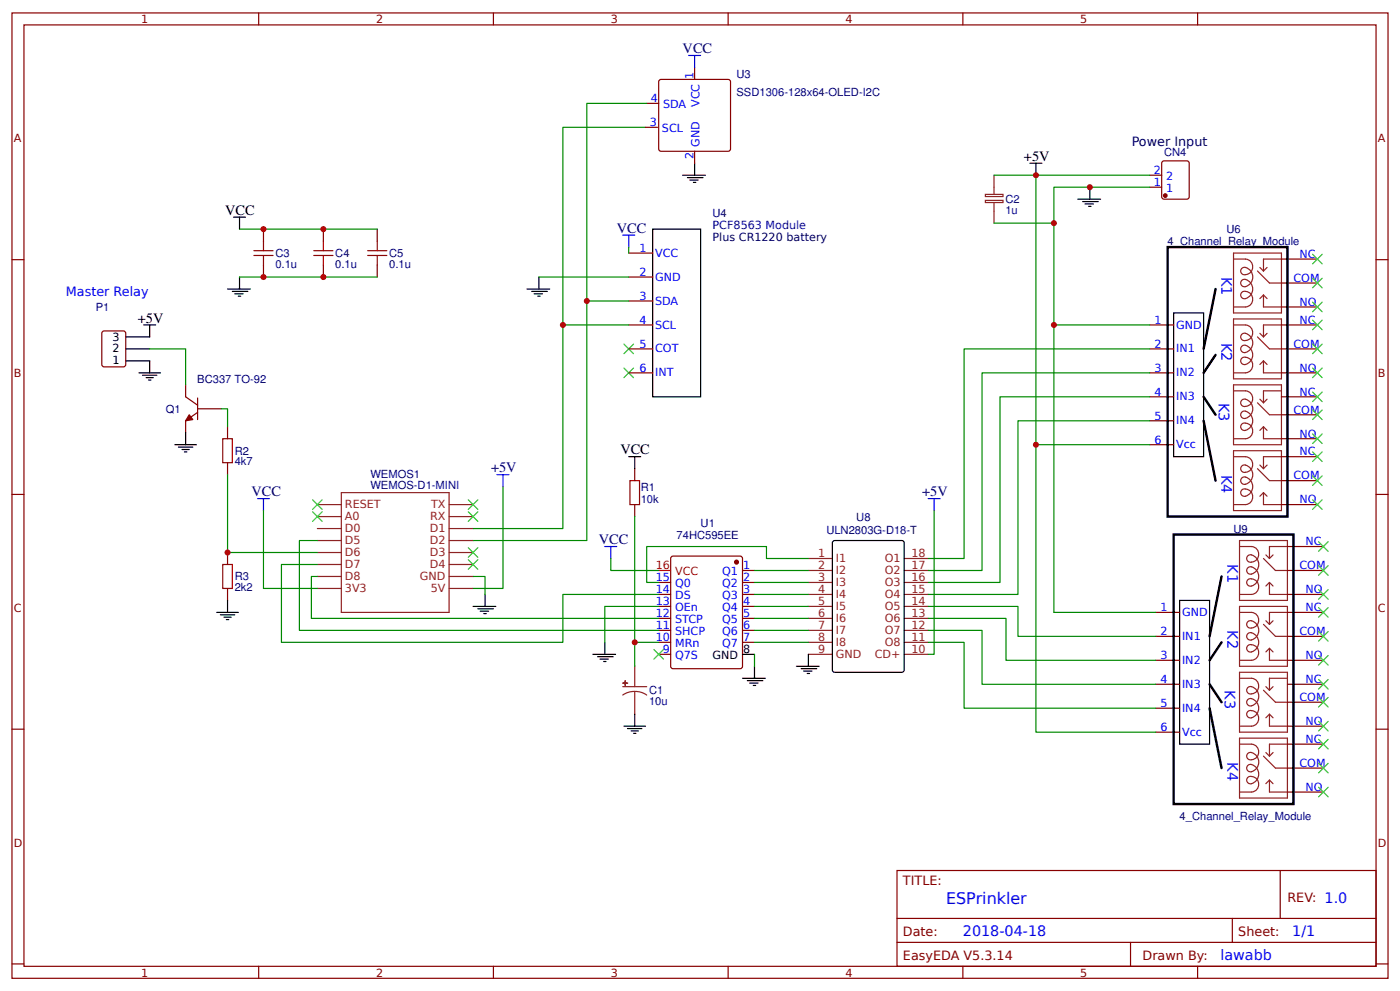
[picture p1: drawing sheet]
<svg xmlns="http://www.w3.org/2000/svg" width="309mm" height="219mm" viewBox="0 0 309 219" stroke-linecap="round" stroke-linejoin="round" font-family="sans-serif">
<g fill="none" stroke="#800" stroke-width=".26">
<path d="M2.6 2.9h304.1v213.2h-304.1zM5.3 5.5h298.7v208h-298.7zM57.1 2.9v2.6M109 2.9v2.6M145.6 17.8l.4-.3 15.1 .1 .3 .5-.1 15.1-.4 .2-15.1-.1-.3-.4zM153.5 14.9v2.6M160.9 2.9v2.6M212.7 2.9v2.6M264.6 2.9v2.6M142.6 28.1h2.7M142.9 22.8h2.6M153.5 33.4v2.7"/>
<path d="M254 38.7h2.6M256.7 35.8l.5-.3h5l.5 .3v7.7l-.2 .4-5.3 .1-.5-.3zM2.6 57.4h2.7M58.2 50.6v2.7M58.2 58.6v2.6M71.4 50.6v2.7M71.4 58.6v2.6M83.3 50.6v2.7M83.3 58.6v2.6M138.9 55.9h5.3M254 41.4h2.6M283.1 57.2h7.9"/>
<path d="M304 57.4h2.7M22.6 73.4l.4-.3h4.3l.4 .3 .1 7.1-.3 .5h-4.5l-.4-.2zM138.9 71.8h5.3M138.9 77.1h5.3M138.9 61.2h5.3M138.9 66.5h5.3M254 71.8h5.3M254 77.1h5.3M283.1 71.8h7.9M283.1 77.1h7.9M283.1 62.5h7.9M283.1 67.8h7.9"/>
<path d="M41 85v2.7l2.7 1.8M43.7 91.1l-2.7 1.8v2.7M43.7 90.3h5.2M43.7 87.9v4.8M50.3 94.3v2.6M138.9 82.4h5.3M254 82.4h5.3M254 87.7h5.3M254 92.9h5.3M254 98.2h5.3M283.1 82.4h7.9M283.1 87.7h7.9"/>
<path d="M283.1 91.6h7.9M283.1 96.9h7.9M2.6 109.2h2.7M50.3 102.2v2.7M140.2 103.5v2.7M140.2 111.5v2.6M283.1 106.2h7.9M283.1 111.5h7.9M283.1 100.9h7.9M304 109.2h2.7M50.3 122.1v2.6M50.3 130v2.6"/>
<path d="M145.5 128.7h2.7M145.5 131.3h2.7M145.5 134h2.7M145.5 136.6h2.7M145.5 139.3h2.7M148.4 122.9l15.1-.1 .5 .3v24.1l-.2 .4-15.1 .1-.5-.2v-24.1zM164 126h2.7M164 128.7h2.7M164 131.3h2.7M164 134h2.7M164 136.6h2.7M164 139.3h2.7"/>
<path d="M255.3 135.3h5.3M284.4 126h8M284.4 131.3h8M284.4 135.3h8M284.4 120.7h8M145.5 141.9h2.7M145.5 144.5h2.7M164 141.9h2.7M255.3 140.6h5.3M255.3 145.9h5.3M255.3 151.2h5.3M255.3 156.4h5.3"/>
<path d="M284.4 140.6h8M284.4 145.9h8M284.4 151.2h8M284.4 155.1h8M2.6 161.1h2.7M255.3 161.7h5.3M284.4 160.4h8M284.4 169.7h8M284.4 175h8M284.4 164.4h8M304 161.1h2.7M198.2 192.3h105.8v21.2h-105.8z"/>
<path d="M282.8 192.3v10.6M2.6 212.9h2.7M57.1 213.5v2.6M109 213.5v2.6M160.9 213.5v2.6M198.2 202.9h105.8M198.2 208.2h105.8M212.7 213.5v2.6M249.8 208.2v5.3M264.6 213.5v2.6M272.3 202.9v5.3M304 212.9h2.7"/>
</g>
<g fill="#800" stroke="#800" stroke-width=".26">
<path d="M41.8 91.6l.8 1.1-1.6 .2z"/>
<circle cx="162.7" cy="124.2" r=".4"/>
<circle cx="257.4" cy="43.2" r=".4"/>
</g>
<g fill="none" stroke="#000" stroke-width=".26">
<path d="M150.8 38.7h5M151.9 39.2h3.4M152.4 39.8h1.9M153.5 36.1v2.6M227.5 36.1h2.7M228.9 36.1v2.6M51.6 48h2.6M52.9 48v2.6M144.2 50.6h10.6v37.1h-10.6zM153.2 40.3h.5M238.1 44h5.1M239.2 44.5h3.4"/>
<path d="M239.7 45.1h1.9M240.5 45.6h.5M240.8 41.4v2.6M27.8 79.7h5.3v2.7M27.8 77.1h5.3M31.7 71.8h2.7M33.1 71.8v2.6h-5.3M50.3 63.8h5M51.3 64.4h3.5M51.9 64.9h1.8M52.7 65.4h.5M52.9 61.2v2.6"/>
<path d="M116.4 63.8h5M117.5 64.4h3.4M118 64.9h1.9M118.8 65.4h.5M119.1 61.2v2.6M259.3 69.1h6.6v31.8h-6.6zM30.7 82.4h4.8M31.5 82.9h3.2M32.3 83.4h1.6M32.8 84h.5M38.6 98.2h4.8M39.4 98.8h3.2"/>
<path d="M40.2 99.3h1.6M40.7 99.8h.6M41 95.6v2.6M138.9 100.9h2.7M140.2 100.9v2.6M184 119.7l.4-.3h14.8l.5 .3 .1 28.3-.3 .4-15.1 .1-.4-.3zM47.9 135.3h4.8M48.7 135.8h3.2M49.5 136.3h1.6M50 136.9h.5M50.3 132.6v2.7M104.5 134h5"/>
<path d="M105.6 134.5h3.4M106.1 135h1.8M106.9 135.5h.5M107.2 131.3v2.7M260.6 132.6h6.6v31.8h-6.6zM131 144.5h5M132 145.1h3.5M132.6 145.6h1.8M133.3 146.1h.6M133.6 141.9v2.6M140.2 157.8v2.6M164 144.5h2.7"/>
<path d="M164 149.8h5.1M165.1 150.4h3.4M165.6 150.9h1.9M166.4 151.4h.6M166.7 147.2v2.6M175.9 147.2h5.1M177 147.7h3.4M177.5 148.2h1.9M178.3 148.8h.6M178.6 144.5v2.7M137.8 160.4h4.8M138.6 160.9h3.2"/>
<path d="M139.4 161.5h1.6M140 162h.5"/>
</g>
<path d="M145.5 126h2.7" fill="none" stroke="#f00" stroke-width=".26"/>
<g fill="none" stroke="#8d2323" stroke-width=".26">
<path d="M219.6 38.7v4.2M217.7 44.3h3.9v.4h-3.9zM217.7 42.9h3.9v.5h-3.9zM219.6 44.8v4.5M272.5 57.2h2.7a1.71 1.71 0 0 1 1.5 2.1 1.71 1.71 0 0 1-2.3 1.2 .87 .87 0 0 1-.1-1.2 .87 .87 0 0 1 1.3 0 2.16 2.16 0 0 1 1.1 2.3 2.16 2.16 0 0 1-1.9 1.7 .86 .86 0 0 1-.6-1.2 .86 .86 0 0 1 1.4-.2 2.16 2.16 0 0 1 1.1 2.4 2.16 2.16 0 0 1-1.9 1.7 .83 .83 0 0 1-.7-1 .83 .83 0 0 1 1.1-.6 1.72 1.72 0 0 1 1.6 1.7 1.72 1.72 0 0 1-1.6 1.7h-2.7M272.5 55.9h10.6v13.2h-10.6zM277.8 59.9l2.7 2.6h2.6M278.3 59.1l.8 .8M279.9 59.1l-.8 .8M283.1 57.2h-4v2.7M272.5 71.8h2.7a1.71 1.71 0 0 1 1.5 2.1 1.71 1.71 0 0 1-2.3 1.2 .87 .87 0 0 1-.1-1.3 .87 .87 0 0 1 1.3 0 2.16 2.16 0 0 1 1.1 2.4 2.16 2.16 0 0 1-1.9 1.7 .86 .86 0 0 1-.6-1.3 .86 .86 0 0 1 1.4-.1 2.16 2.16 0 0 1 1.1 2.3 2.16 2.16 0 0 1-1.9 1.7 .83 .83 0 0 1-.7-1 .83 .83 0 0 1 1.1-.6 1.72 1.72 0 0 1 1.6 1.7 1.72 1.72 0 0 1-1.6 1.8h-2.7M272.5 70.5h10.6v13.2h-10.6z"/>
<path d="M277.8 74.4l2.7 2.7h2.6M278.3 73.6l.8 .8M279.1 65.2v2.6h4M279.1 79.7v2.7h4M279.1 65.2l.8 .8M279.1 65.2l-.8 .8M279.1 79.7l.8 .8M279.1 79.7l-.8 .8M279.9 73.6l-.8 .8M283.1 71.8h-4v2.6M272.5 86.3h2.7a1.71 1.71 0 0 1 1.5 2.1 1.71 1.71 0 0 1-2.3 1.2 .87 .87 0 0 1-.1-1.2 .87 .87 0 0 1 1.3 0 2.16 2.16 0 0 1 1.1 2.3 2.16 2.16 0 0 1-1.9 1.7 .86 .86 0 0 1-.6-1.2 .86 .86 0 0 1 1.4-.2 2.16 2.16 0 0 1 1.1 2.4 2.16 2.16 0 0 1-1.9 1.7 .83 .83 0 0 1-.7-1 .83 .83 0 0 1 1.1-.6 1.72 1.72 0 0 1 1.6 1.7 1.72 1.72 0 0 1-1.6 1.7h-2.7M272.5 85h10.6v13.2h-10.6z"/>
<path d="M272.5 99.6h10.6v13.2h-10.6zM277.8 89l2.7 2.6h2.6M278.3 88.2l.8 .8M279.1 94.3v2.6h4M279.1 94.3l.8 .8M279.1 94.3l-.8 .8M279.9 88.2l-.8 .8M283.1 86.3h-4v2.7M70.1 111.5h5.3M70.1 119.4h5.3M70.1 114.1h5.3M70.1 116.8h5.3"/>
<path d="M75.4 108.8h23.8v26.5h-23.8zM99.2 111.5h5.3M99.2 119.4h5.3M99.2 114.1h5.3M99.2 116.8h5.3M272.5 100.9h2.7a1.71 1.71 0 0 1 1.5 2.1 1.71 1.71 0 0 1-2.3 1.2 .87 .87 0 0 1-.1-1.3 .87 .87 0 0 1 1.3 0 2.16 2.16 0 0 1 1.1 2.4 2.16 2.16 0 0 1-1.9 1.7 .86 .86 0 0 1-.6-1.3 .86 .86 0 0 1 1.4-.1 2.16 2.16 0 0 1 1.1 2.3 2.16 2.16 0 0 1-1.9 1.7 .83 .83 0 0 1-.7-1 .83 .83 0 0 1 1.1-.6 1.72 1.72 0 0 1 1.6 1.7 1.72 1.72 0 0 1-1.6 1.8h-2.7M273.8 119.4h10.6v13.2h-10.6zM277.8 103.5l2.7 2.7h2.6M278.3 102.7l.8 .8M279.1 108.8v2.7h4M279.1 108.8l.8 .8M279.1 108.8l-.8 .8"/>
<path d="M279.9 102.7l-.8 .8M283.1 100.9h-4v2.6M70.1 122.1h5.3M70.1 124.7h5.3M70.1 127.3h5.3M70.1 130h5.3M99.2 122.1h5.3M99.2 124.7h5.3M99.2 127.3h5.3M99.2 130h5.3M178.6 123.4h5.3M178.6 126h5.3"/>
<path d="M178.6 128.7h5.3M178.6 131.3h5.3M178.6 134h5.3M178.6 136.6h5.3M178.6 139.3h5.3M199.8 123.4h5.3M199.8 126h5.3M199.8 128.7h5.3M199.8 131.3h5.3M199.8 134h5.3M199.8 136.6h5.3M199.8 139.3h5.3"/>
<path d="M273.8 120.7h2.7a1.71 1.71 0 0 1 1.5 2.1 1.71 1.71 0 0 1-2.2 1.2 .87 .87 0 0 1-.1-1.2 .87 .87 0 0 1 1.2 0 2.16 2.16 0 0 1 1.2 2.3 2.16 2.16 0 0 1-2 1.7 .86 .86 0 0 1-.5-1.2 .86 .86 0 0 1 1.3-.2 2.16 2.16 0 0 1 1.1 2.4 2.16 2.16 0 0 1-1.9 1.7 .83 .83 0 0 1-.7-1 .83 .83 0 0 1 1.1-.6 1.72 1.72 0 0 1 1.6 1.7 1.72 1.72 0 0 1-1.6 1.7h-2.7M273.8 135.3h2.7a1.71 1.71 0 0 1 1.5 2.1 1.71 1.71 0 0 1-2.2 1.2 .87 .87 0 0 1-.1-1.3 .87 .87 0 0 1 1.2 0 2.16 2.16 0 0 1 1.2 2.4 2.16 2.16 0 0 1-2 1.7 .86 .86 0 0 1-.5-1.3 .86 .86 0 0 1 1.3-.1 2.16 2.16 0 0 1 1.1 2.3 2.16 2.16 0 0 1-1.9 1.7 .83 .83 0 0 1-.7-1 .83 .83 0 0 1 1.1-.6 1.72 1.72 0 0 1 1.6 1.7 1.72 1.72 0 0 1-1.6 1.8h-2.7M273.8 134h10.6v13.2h-10.6zM279.1 123.4l2.7 2.6h2.6M279.1 137.9l2.7 2.7h2.6M279.7 122.6l.8 .8M279.7 137.1l.8 .8M280.5 128.7v2.6h3.9M280.5 128.7l.8 .8M280.5 128.7l-.8 .8M281.3 122.6l-.8 .8M281.3 137.1l-.8 .8"/>
<path d="M284.4 120.7h-3.9v2.7M284.4 135.3h-3.9v2.6M137.6 151.7h5.3M140.2 152.7l1.4 .2 1.3 .6M140.2 152.7l-1.4 .2-1.2 .6M140.2 147.2v4.5M140.2 152.7v5.1M178.6 141.9h5.3M178.6 144.5h5.3M199.8 141.9h5.3M199.8 144.5h5.3M273.8 149.8h2.7a1.71 1.71 0 0 1 1.5 2.1 1.71 1.71 0 0 1-2.2 1.2 .87 .87 0 0 1-.1-1.2 .87 .87 0 0 1 1.2 0 2.16 2.16 0 0 1 1.2 2.3 2.16 2.16 0 0 1-2 1.7 .86 .86 0 0 1-.5-1.2 .86 .86 0 0 1 1.3-.2 2.16 2.16 0 0 1 1.1 2.4 2.16 2.16 0 0 1-1.9 1.7 .83 .83 0 0 1-.7-1 .83 .83 0 0 1 1.1-.6 1.72 1.72 0 0 1 1.6 1.7 1.72 1.72 0 0 1-1.6 1.7h-2.7"/>
<path d="M273.8 148.5h10.6v13.2h-10.6zM279.1 152.5l2.7 2.6h2.6M279.7 151.7l.8 .8M280.5 143.2v2.7h3.9M280.5 157.8v2.6h3.9M280.5 143.2l.8 .8M280.5 143.2l-.8 .8M280.5 157.8l.8 .8M280.5 157.8l-.8 .8M281.3 151.7l-.8 .8M284.4 149.8h-3.9v2.7M273.8 164.4h2.7a1.71 1.71 0 0 1 1.5 2.1 1.71 1.71 0 0 1-2.2 1.2 .87 .87 0 0 1-.1-1.3 .87 .87 0 0 1 1.2 0 2.16 2.16 0 0 1 1.2 2.4 2.16 2.16 0 0 1-2 1.7 .86 .86 0 0 1-.5-1.3 .86 .86 0 0 1 1.3-.1 2.16 2.16 0 0 1 1.1 2.3 2.16 2.16 0 0 1-1.9 1.7 .83 .83 0 0 1-.7-1 .83 .83 0 0 1 1.1-.6 1.72 1.72 0 0 1 1.6 1.7 1.72 1.72 0 0 1-1.6 1.8h-2.7"/>
<path d="M273.8 163.1h10.6v13.2h-10.6zM279.1 167l2.7 2.7h2.6M279.7 166.2l.8 .8M280.5 172.3v2.7h3.9M280.5 172.3l.8 .8M280.5 172.3l-.8 .8M281.3 166.2l-.8 .8M284.4 164.4h-3.9v2.6"/>
</g>
<path d="M258 54.6h26.4v59.5h-26.4zM268.6 63.8l-2.7 13.3M268.6 78.4l-2.7 4M265.9 87.7l2.7 3.9M265.9 92.9l2.7 13.3M259.3 118.1h26.5v59.5h-26.5zM269.9 127.3l-2.7 13.3M267.2 151.2l2.7 3.9M267.2 156.4l2.7 13.3M269.9 141.9l-2.7 4" fill="none" stroke="#000" stroke-width=".53"/>
<path d="M152.1 12.3h2.7M153.5 12.3v2.6M137.6 51.9h2.6M138.9 51.9v2.7M56.9 110.1h2.6M58.2 110.1v2.7M109.8 104.9h2.6M111.1 104.9v2.6M205.1 110.1h2.6M206.4 110.1v2.7M133.6 120.7h2.7M134.9 120.7v2.7" fill="none" stroke="#00f" stroke-width=".26"/>
<g fill="none" stroke="#080" stroke-width=".26">
<path d="M142.6 28.1h-18.2v43.7h14.5M142.9 22.8h-13.3v43.7M219.6 38.7h9.3M254 38.7h-25.1v59.5M52.9 50.6h30.4M138.9 54.6v1.3M219.6 49.3h13.2M254 41.4h-21.2v30.4M33.1 77.1h7.9v7.9M52.9 61.2h30.4M119.1 61.2h19.8M124.4 71.8v45h-19.9"/>
<path d="M138.9 66.5h-9.3v52.9h-25.1M254 71.8h-21.2v63.5h22.5M254 77.1h-41v46.3h-7.9M48.9 90.3h1.4v4M254 87.7h-33.1v41h-15.8M254 98.2h-25.1v63.5h26.4M254 92.9h-29.1v38.4h-19.8M254 82.4h-37v43.6h-11.9M50.3 104.9v17.2h19.8M58.2 112.8v17.2h11.9M70.1 119.4h-4v19.9h79.4M111.1 107.5v22.5h-6.6"/>
<path d="M140.2 114.1v33.1M206.4 112.8v31.7h-1.3M70.1 127.3h-1.3v9.3h76.7M70.1 124.7h-7.9v17.2h62.2v-10.6h21.1M104.5 127.3h2.7v4M134.9 123.4v2.6h10.6M145.5 134h-11.9v7.9M166.7 126h11.9M166.7 128.7h11.9M166.7 131.3h11.9M166.7 134h11.9M166.7 136.6h11.9"/>
<path d="M166.7 139.3h11.9M178.6 123.4h-9.3v-2.7h-26.4v8h2.6M205.1 134h19.8v6.6h30.4M205.1 136.6h17.1v9.3h33.1M205.1 139.3h11.9v11.9h38.3M140.2 141.9h5.3M166.7 141.9h11.9M166.7 144.5v2.7M205.1 141.9h7.9v14.5h42.3"/>
</g>
<g fill="#000" stroke="#3c3" stroke-width=".26">
<path d="M290 56.2l2.1 2.1zM292.1 56.2l-2.1 2.1z"/>
<path d="M137.8 76l2.2 2.1zM140 76l-2.2 2.1z"/>
<path d="M290 61.5l2.1 2.1zM292.1 61.5l-2.1 2.1z"/>
<path d="M290 66.8l2.1 2.1zM292.1 66.8l-2.1 2.1z"/>
<path d="M290 70.7l2.1 2.1zM292.1 70.7l-2.1 2.1z"/>
<path d="M290 76l2.1 2.1zM290 78.1l2.1-2.1z"/>
<path d="M137.8 81.3l2.2 2.1zM140 81.3l-2.2 2.1z"/>
<path d="M290 81.3l2.1 2.1zM290 83.4l2.1-2.1z"/>
<path d="M290 86.6l2.1 2.1zM292.1 86.6l-2.1 2.1z"/>
<path d="M290 90.6l2.1 2.1zM292.1 90.6l-2.1 2.1z"/>
<path d="M290 95.9l2.1 2.1zM292.1 95.9l-2.1 2.1z"/>
<path d="M290 99.8l2.1 2.1zM292.1 99.8l-2.1 2.1z"/>
<path d="M69.1 113.1l2.1 2.1zM71.2 113.1l-2.1 2.1z"/>
<path d="M69.1 110.4l2.1 2.1zM69.1 112.5l2.1-2.1z"/>
<path d="M103.5 110.4l2.1 2.1zM105.6 110.4l-2.1 2.1z"/>
<path d="M103.5 113.1l2.1 2.1zM105.6 113.1l-2.1 2.1z"/>
<path d="M290 105.1l2.1 2.1zM292.1 105.1l-2.1 2.1z"/>
<path d="M290 110.4l2.1 2.1zM292.1 110.4l-2.1 2.1z"/>
<path d="M291.3 119.7l2.1 2.1zM293.4 119.7l-2.1 2.1z"/>
<path d="M103.5 121l2.1 2.1zM105.6 121l-2.1 2.1z"/>
<path d="M103.5 123.6l2.1 2.2zM105.6 123.6l-2.1 2.2z"/>
<path d="M291.3 125l2.1 2.1zM291.3 127.1l2.1-2.1z"/>
<path d="M291.3 130.3l2.1 2.1zM291.3 132.4l2.1-2.1z"/>
<path d="M291.3 134.2l2.1 2.1zM291.3 136.3l2.1-2.1z"/>
<path d="M291.3 139.5l2.1 2.1zM293.4 139.5l-2.1 2.1z"/>
<path d="M144.5 143.5l2.1 2.1zM146.6 143.5l-2.1 2.1z"/>
<path d="M291.3 144.8l2.1 2.1zM293.4 144.8l-2.1 2.1z"/>
<path d="M291.3 150.1l2.1 2.1zM291.3 152.2l2.1-2.1z"/>
<path d="M291.3 154.1l2.1 2.1zM291.3 156.2l2.1-2.1z"/>
<path d="M291.3 159.4l2.1 2.1zM293.4 159.4l-2.1 2.1z"/>
<path d="M291.3 163.3l2.1 2.1zM293.4 163.3l-2.1 2.1z"/>
<path d="M291.3 168.6l2.1 2.1zM293.4 168.6l-2.1 2.1z"/>
<path d="M291.3 173.9l2.1 2.1zM291.3 176l2.1-2.1z"/>
</g>
<g fill="#8d2323" stroke="#8d2323" stroke-width=".26">
<path d="M137.6 150.9h1z"/>
<path d="M138.1 150.4v1z"/>
</g>
<g fill="none" stroke="#a00000" stroke-width=".26">
<path d="M56.1 56.4h4.2M56.1 55.4h4.2M58.2 53.3v2.1M58.2 56.4v2.2M69.3 56.4h4.3M69.3 55.4h4.3M71.4 53.3v2.1M71.4 56.4v2.2M81.2 56.4h4.3M81.2 55.4h4.3M83.3 53.3v2.1M83.3 56.4v2.2"/>
<path d="M49.2 96.9h2.1v5.3h-2.1zM139.2 106.2h2.1v5.3h-2.1zM49.2 124.7h2.1v5.3h-2.1z"/>
</g>
<g fill="#c00">
<circle cx="140.2" cy="141.9" r=".66"/>
<circle cx="58.2" cy="61.2" r=".66"/>
<circle cx="71.4" cy="61.2" r=".66"/>
<circle cx="71.4" cy="50.6" r=".66"/>
<circle cx="58.2" cy="50.6" r=".66"/>
<circle cx="232.8" cy="49.3" r=".66"/>
<circle cx="228.9" cy="38.7" r=".66"/>
<circle cx="232.8" cy="71.8" r=".66"/>
<circle cx="124.4" cy="71.8" r=".66"/>
<circle cx="129.6" cy="66.5" r=".66"/>
<circle cx="240.8" cy="41.4" r=".66"/>
<circle cx="228.9" cy="98.2" r=".66"/>
<circle cx="50.3" cy="122.1" r=".66"/>
</g>
<text font-size="3.5" fill="#00f" x="209" y="199.7">ESPrinkler</text>
<g font-size="3.2" fill="#000080">
<text x="150.8" y="11.7">VCC</text>
<text x="136.3" y="51.4">VCC</text>
<text x="108.5" y="104.3">+5V</text>
<text x="55.6" y="109.6">VCC</text>
<text x="203.7" y="109.6">+5V</text>
<text x="132.3" y="120.2">VCC</text>
</g>
<g font-size="3.2">
<text x="226.2" y="35.5">+5V</text>
<text x="49.7" y="47.4">VCC</text>
<text x="30.4" y="71.3">+5V</text>
<text x="137.1" y="100.4">VCC</text>
</g>
<g font-size="3.2" fill="#00f">
<text x="269.9" y="61.2" transform="rotate(90 269.9 61.2)">K1</text>
<text x="269.9" y="75.8" transform="rotate(90 269.9 75.8)">K2</text>
<text x="269.3" y="89" transform="rotate(90 269.3 89)">K3</text>
<text x="269.9" y="104.9" transform="rotate(90 269.9 104.9)">K4</text>
<text x="271.2" y="124.7" transform="rotate(90 271.2 124.7)">K1</text>
<text x="271.2" y="139.3" transform="rotate(90 271.2 139.3)">K2</text>
<text x="270.6" y="152.5" transform="rotate(90 270.6 152.5)">K3</text>
<text x="271.2" y="168.4" transform="rotate(90 271.2 168.4)">K4</text>
<text x="212.7" y="206.9">2018-04-18</text>
<text x="285.5" y="206.9">1/1</text>
<text x="269.6" y="212.1">lawabb</text>
</g>
<text font-size="2.8" fill="#006" x="250" y="32.2">Power Input</text>
<text font-size="2.8" fill="#00f" x="14.6" y="65.4">Master Relay</text>
<g font-size="2.8" fill="#800">
<text x="199.5" y="195.5">TITLE:</text>
<text x="284.4" y="199.2">REV: 1.0</text>
<text x="199.5" y="206.9">Date:</text>
<text x="273.6" y="206.9">Sheet:</text>
<text x="199.5" y="212.1">EasyEDA V5.3.14</text>
<text x="252.4" y="212.1">Drawn By:</text>
</g>
<g font-size="2.5" fill="#800">
<text x="31.2" y="5.1">1</text>
<text x="83.1" y="5.1">2</text>
<text x="134.9" y="5.1">3</text>
<text x="186.8" y="5.1">4</text>
<text x="238.7" y="5.1">5</text>
<text x="3" y="31.4">A</text>
<text x="304.4" y="31.4">A</text>
<text x="3" y="83.3">B</text>
<text x="304.4" y="83.3">B</text>
<text x="3" y="135.1">C</text>
<text x="304.4" y="135.1">C</text>
<text x="3" y="187">D</text>
<text x="304.4" y="187">D</text>
<text x="31.2" y="215.7">1</text>
<text x="83.1" y="215.7">2</text>
<text x="134.9" y="215.7">3</text>
<text x="186.8" y="215.7">4</text>
<text x="238.7" y="215.7">5</text>
</g>
<g font-size="2.5" fill="#00f">
<text x="153.2" y="17.4" transform="rotate(-90 153.2 17.4)">1</text>
<text x="143.8" y="22.6">4</text>
<text x="146.5" y="23.9">SDA</text>
<text x="154.5" y="23.7" transform="rotate(-90 154.5 23.7)">VCC</text>
<text x="143.6" y="27.9">3</text>
<text x="146.2" y="29.2">SCL</text>
<text x="153.2" y="35.1" transform="rotate(-90 153.2 35.1)">2</text>
<text x="154.5" y="32.4" transform="rotate(-90 154.5 32.4)">GND</text>
<text x="254.9" y="41.1">1</text>
<text x="254.9" y="38.4">2</text>
<text x="257.6" y="39.8">2</text>
<text x="257.6" y="42.4">1</text>
<text x="141.3" y="55.6">1</text>
<text x="144.7" y="56.7">VCC</text>
<text x="287.1" y="57">NC</text>
<text x="141.3" y="60.9">2</text>
<text x="144.7" y="62">GND</text>
<text x="285.8" y="62.3">COM</text>
<text x="141.3" y="66.2">3</text>
<text x="141.3" y="71.5">4</text>
<text x="144.7" y="67.3">SDA</text>
<text x="255.1" y="71.5">1</text>
<text x="287.1" y="67.5">NO</text>
<text x="287.1" y="71.5">NC</text>
<text x="141.3" y="76.8">5</text>
<text x="144.7" y="72.6">SCL</text>
<text x="144.7" y="77.9">COT</text>
<text x="255.1" y="76.8">2</text>
<text x="259.8" y="72.6">GND</text>
<text x="259.8" y="77.9">IN1</text>
<text x="285.8" y="76.8">COM</text>
<text x="141.3" y="82.1">6</text>
<text x="144.7" y="83.2">INT</text>
<text x="255.1" y="82.1">3</text>
<text x="259.8" y="83.2">IN2</text>
<text x="287.1" y="82.1">NO</text>
<text x="255.1" y="87.4">4</text>
<text x="259.8" y="88.5">IN3</text>
<text x="287.1" y="87.4">NC</text>
<text x="255.1" y="92.7">5</text>
<text x="259.8" y="93.7">IN4</text>
<text x="285.8" y="91.4">COM</text>
<text x="255.1" y="98">6</text>
<text x="259.8" y="99">Vcc</text>
<text x="287.1" y="96.7">NO</text>
<text x="287.1" y="100.6">NC</text>
<text x="285.8" y="105.9">COM</text>
<text x="287.1" y="111.2">NO</text>
<text x="164.2" y="125.8">1</text>
<text x="287.1" y="125.8">COM</text>
<text x="288.4" y="120.5">NC</text>
<text x="144.9" y="131">14</text>
<text x="144.9" y="128.4">15</text>
<text x="149.1" y="129.7">Q0</text>
<text x="159.5" y="127.1">Q1</text>
<text x="159.5" y="129.7">Q2</text>
<text x="164.2" y="128.4">2</text>
<text x="164.2" y="131">3</text>
<text x="288.4" y="131">NO</text>
<text x="144.9" y="136.3">12</text>
<text x="144.9" y="133.7">13</text>
<text x="149.1" y="137.7">STCP</text>
<text x="149.1" y="135">OEn</text>
<text x="149.1" y="132.4">DS</text>
<text x="159.5" y="132.4">Q3</text>
<text x="159.5" y="135">Q4</text>
<text x="159.5" y="137.7">Q5</text>
<text x="164.2" y="133.7">4</text>
<text x="164.2" y="136.3">5</text>
<text x="256.4" y="135">1</text>
<text x="261.1" y="136.1">GND</text>
<text x="288.4" y="135">NC</text>
<text x="144.9" y="141.6">10</text>
<text x="144.9" y="139">11</text>
<text x="149.1" y="143">MRn</text>
<text x="149.1" y="140.3">SHCP</text>
<text x="159.5" y="140.3">Q6</text>
<text x="159.5" y="143">Q7</text>
<text x="164.2" y="139">6</text>
<text x="164.2" y="141.6">7</text>
<text x="256.4" y="140.3">2</text>
<text x="261.1" y="141.4">IN1</text>
<text x="287.1" y="140.3">COM</text>
<text x="146.5" y="144.3">9</text>
<text x="149.1" y="145.6">Q7S</text>
<text x="256.4" y="145.6">3</text>
<text x="261.1" y="146.7">IN2</text>
<text x="288.4" y="145.6">NO</text>
<text x="256.4" y="150.9">4</text>
<text x="261.1" y="152">IN3</text>
<text x="287.1" y="154.9">COM</text>
<text x="288.4" y="150.9">NC</text>
<text x="256.4" y="156.2">5</text>
<text x="256.4" y="161.5">6</text>
<text x="261.1" y="157.2">IN4</text>
<text x="288.4" y="160.2">NO</text>
<text x="261.1" y="162.5">Vcc</text>
<text x="288.4" y="164.1">NC</text>
<text x="287.1" y="169.4">COM</text>
<text x="288.4" y="174.7">NO</text>
</g>
<g font-size="2.5" fill="#000080">
<text x="162.7" y="17.1">U3</text>
<text x="162.7" y="21.1">SSD1306-128x64-OLED-I2C</text>
<text x="257.2" y="34.4">CN4</text>
<text x="157.4" y="47.8">U4</text>
<text x="222.1" y="47.2">1u</text>
<text x="222.1" y="44.9">C2</text>
<text x="270.9" y="51.4">U6</text>
<text x="60.9" y="59.1">0.1u</text>
<text x="60.9" y="56.8">C3</text>
<text x="74.1" y="59.1">0.1u</text>
<text x="74.1" y="56.8">C4</text>
<text x="86" y="59.1">0.1u</text>
<text x="86" y="56.8">C5</text>
<text x="258" y="54.2">4_Channel_Relay_Module</text>
<text x="21.2" y="68.7">P1</text>
<text x="43.6" y="84.6">BC337 TO-92</text>
<text x="36.7" y="91.2">Q1</text>
<text x="51.9" y="100.4">R2</text>
<text x="51.9" y="102.8">4k7</text>
<text x="81.8" y="105.6">WEMOS1</text>
<text x="81.8" y="108">WEMOS-D1-MINI</text>
<text x="141.6" y="111.1">10k</text>
<text x="141.6" y="108.4">R1</text>
<text x="149.5" y="119">74HC595EE</text>
<text x="154.8" y="116.3">U1</text>
<text x="182.6" y="118">ULN2803G-D18-T</text>
<text x="189.2" y="115">U8</text>
<text x="272.5" y="117.7">U9</text>
<text x="51.9" y="130.6">2k2</text>
<text x="51.9" y="128.2">R3</text>
<text x="143.4" y="155.7">10u</text>
<text x="143.4" y="153.4">C1</text>
<text x="260.6" y="181.2">4_Channel_Relay_Module</text>
</g>
<text font-size="2.5" fill="#009" x="157.4" y="50.5">PCF8563 Module</text>
<text font-size="2.5" fill="#006" x="157.4" y="53.1">Plus CR1220 battery</text>
<g font-size="2.5">
<text x="24.9" y="75.2">3</text>
<text x="24.9" y="77.9">2</text>
<text x="24.9" y="80.5">1</text>
<text x="157.4" y="145.6">GND</text>
<text x="164.2" y="144.3">8</text>
</g>
<g font-size="2.5" fill="#8d2323">
<text x="76.2" y="112.3">RESET</text>
<text x="95.2" y="112.3">TX</text>
<text x="76.2" y="114.9">A0</text>
<text x="76.2" y="117.6">D0</text>
<text x="95" y="117.6">D1</text>
<text x="95" y="114.9">RX</text>
<text x="76.2" y="120.2">D5</text>
<text x="76.2" y="122.8">D6</text>
<text x="76.2" y="125.5">D7</text>
<text x="95" y="125.5">D4</text>
<text x="95" y="122.8">D3</text>
<text x="95" y="120.2">D2</text>
<text x="180.7" y="123.1">1</text>
<text x="180.7" y="125.8">2</text>
<text x="184.7" y="124.2">I1</text>
<text x="195.5" y="124.2">O1</text>
<text x="201.3" y="123.1">18</text>
<text x="201.3" y="125.8">17</text>
<text x="76.2" y="128.1">D8</text>
<text x="76.2" y="130.8">3V3</text>
<text x="92.8" y="128.1">GND</text>
<text x="95.2" y="130.8">5V</text>
<text x="180.7" y="128.4">3</text>
<text x="180.7" y="131">4</text>
<text x="184.7" y="126.8">I2</text>
<text x="184.7" y="129.5">I3</text>
<text x="195.5" y="126.8">O2</text>
<text x="195.5" y="129.5">O3</text>
<text x="201.3" y="128.4">16</text>
<text x="201.3" y="131">15</text>
<text x="180.7" y="133.7">5</text>
<text x="180.7" y="136.3">6</text>
<text x="184.7" y="132.1">I4</text>
<text x="184.7" y="134.8">I5</text>
<text x="184.7" y="137.4">I6</text>
<text x="195.5" y="132.1">O4</text>
<text x="195.5" y="134.8">O5</text>
<text x="195.5" y="137.4">O6</text>
<text x="201.3" y="133.7">14</text>
<text x="201.3" y="136.3">13</text>
<text x="180.7" y="139">7</text>
<text x="180.7" y="141.6">8</text>
<text x="184.7" y="140">I7</text>
<text x="184.7" y="142.7">I8</text>
<text x="195.5" y="142.7">O8</text>
<text x="195.5" y="140">O7</text>
<text x="201.3" y="141.6">11</text>
<text x="201.3" y="139">12</text>
<text x="180.7" y="144.3">9</text>
<text x="184.7" y="145.3">GND</text>
<text x="193.3" y="145.3">CD+</text>
<text x="201.3" y="144.3">10</text>
</g>
<g font-size="2.5" fill="#f00">
<text x="144.9" y="125.8">16</text>
<text x="149.1" y="127.1">VCC</text>
</g>
</svg>
